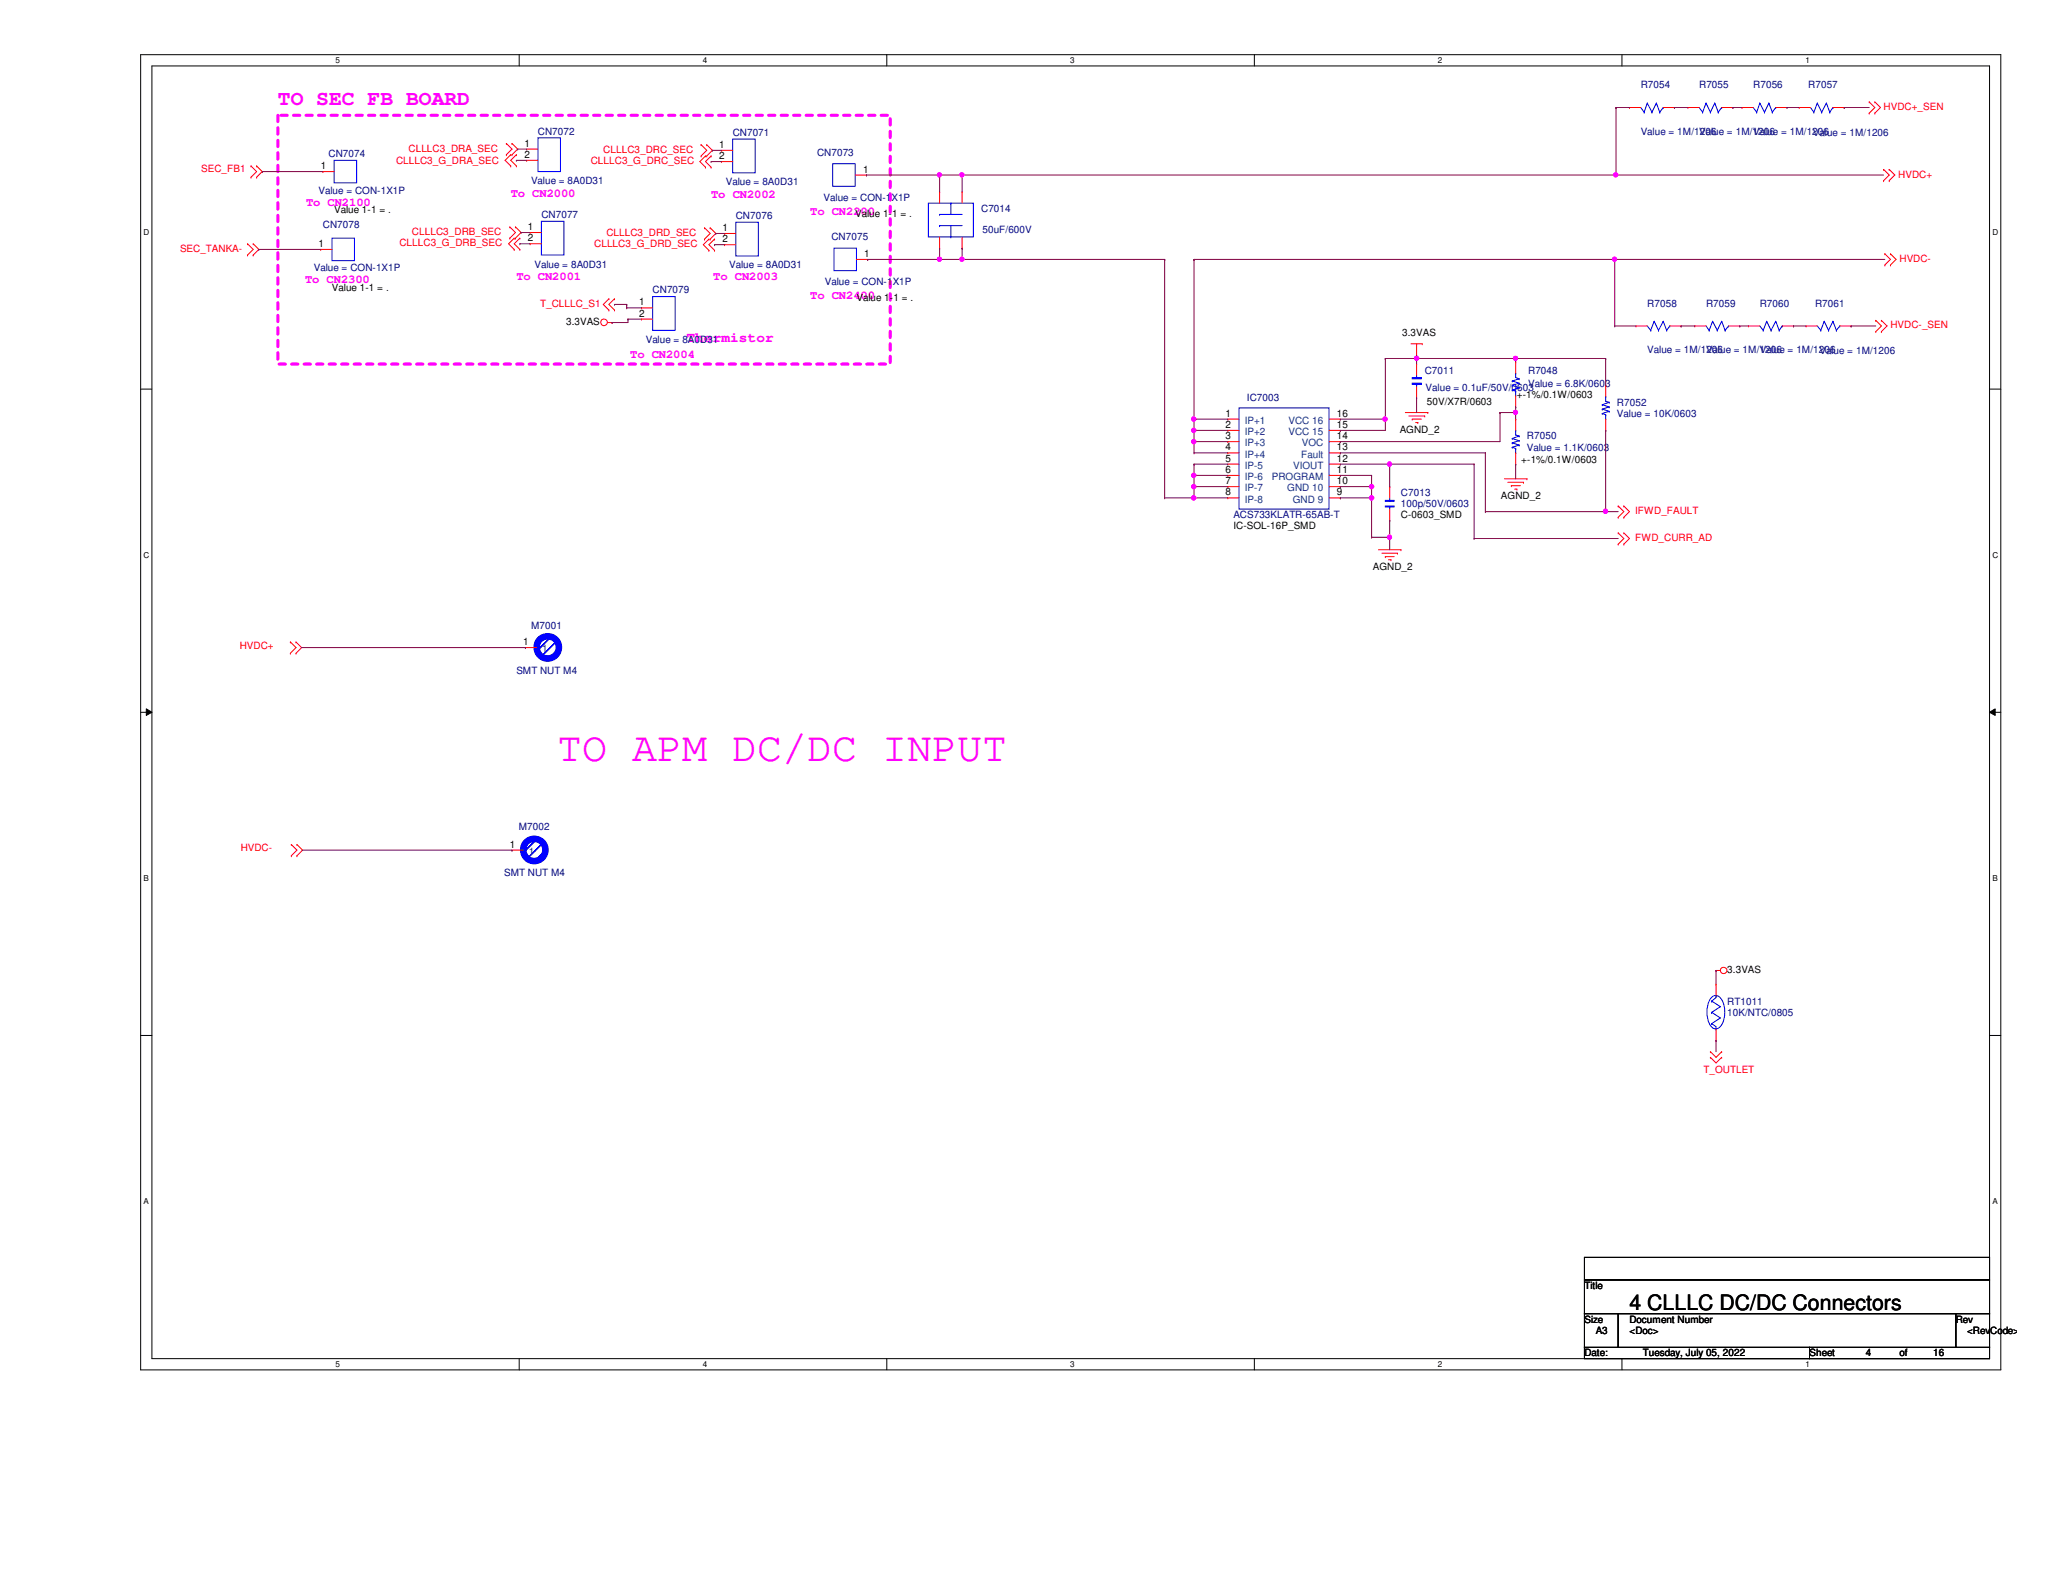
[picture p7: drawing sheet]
<svg xmlns="http://www.w3.org/2000/svg" width="279mm" height="216mm" viewBox="0 0 279 216" stroke-linecap="round" stroke-linejoin="round" font-family="sans-serif">
<path d="M19.1 7.4h251.9v178.1h-251.9zM20.6 8.9h248.9v175.1h-248.9z" fill="none" stroke="#000" stroke-width=".14"/>
<g fill="#fff">
<path d="M45.4 7.6h.6v1.2h-.6z"/>
<path d="M45.4 184.2h.6v1.2h-.6z"/>
</g>
<path d="M70.3 7.4v1.5M70.3 184v1.5" fill="none" stroke="#000" stroke-width=".14"/>
<g fill="#fff">
<path d="M95.2 7.6h.6v1.2h-.6z"/>
<path d="M95.2 184.2h.6v1.2h-.6z"/>
</g>
<path d="M120.1 7.4v1.5M120.1 184v1.5" fill="none" stroke="#000" stroke-width=".14"/>
<g fill="#fff">
<path d="M144.9 7.6h.6v1.2h-.6z"/>
<path d="M144.9 184.2h.6v1.2h-.6z"/>
</g>
<path d="M169.9 7.4v1.5M169.9 184v1.5" fill="none" stroke="#000" stroke-width=".14"/>
<g fill="#fff">
<path d="M194.7 7.6h.6v1.2h-.6z"/>
<path d="M194.7 184.2h.6v1.2h-.6z"/>
</g>
<path d="M219.7 7.4v1.5M219.7 184v1.5" fill="none" stroke="#000" stroke-width=".14"/>
<g fill="#fff">
<path d="M244.5 7.6h.6v1.2h-.6z"/>
<path d="M244.5 184.2h.6v1.2h-.6z"/>
<path d="M19.4 30.8h.8v1.2h-.8z"/>
<path d="M269.8 30.8h.8v1.2h-.8z"/>
<path d="M19.4 74.6h.8v1.2h-.8z"/>
<path d="M269.8 74.6h.8v1.2h-.8z"/>
</g>
<path d="M19.1 52.7h1.5M269.5 52.7h1.5" fill="none" stroke="#000" stroke-width=".14"/>
<g fill="#fff">
<path d="M19.4 118.4h.8v1.1h-.8z"/>
<path d="M269.8 118.4h.8v1.1h-.8z"/>
</g>
<path d="M19.1 96.5h1.5M19.8 96l.8 .5-.8 .4zM269.5 96.5l.7-.5v.9zM269.5 96.5h1.5" fill="none" stroke="#000" stroke-width=".14"/>
<path d="M19.8 96l.8 .5-.8 .4zM269.5 96.5l.7-.5v.9z" fill="#000"/>
<g fill="#fff">
<path d="M19.4 162.1h.8v1.2h-.8z"/>
<path d="M269.8 162.1h.8v1.2h-.8z"/>
</g>
<path d="M19.1 140.2h1.5M269.5 140.2h1.5M214.6 170.3h54.9v3.1h-54.9zM214.6 173.4h54.9v4.5h-54.9zM214.6 177.9h4.6v4.6h-4.6zM219.2 177.9h45.7v4.6h-45.7zM264.9 177.9h4.6v4.6h-4.6zM214.6 182.5h30.5v1.5h-30.5zM245.1 182.5h24.4v1.5h-24.4z" fill="none" stroke="#000" stroke-width=".14"/>
<path d="M37.6 15.6h83v33.7h-83z" fill="none" stroke="#f0f" stroke-width=".42" stroke-dasharray=".8 .8"/>
<g fill="none" stroke="#f00" stroke-width=".14">
<path d="M68.6 19.4h.1M68.6 19.4l.7 .8-.7 .8M69.3 19.4h.1M69.3 19.4l.8 .8-.8 .8M95 19.6h.1M95 19.6l.7 .8-.7 .7M95.7 19.6h.1M95.7 19.6l.8 .8-.8 .7M253.2 13.8h.1M253.2 15.3h.1M253.2 13.8l.7 .8-.7 .7M253.9 13.8h.1"/>
<path d="M253.9 15.3h.1M253.9 13.8l.8 .8-.8 .7M33.5 34.5h.1M33.5 33h.1M33.5 33l.8 .8-.8 .7M34 24h.1M34 22.5h.1M34 22.5l.8 .7-.8 .8M34.3 33h.1M34.3 34.5h.1M34.3 33l.8 .8-.8 .7M34.8 22.5h.1"/>
<path d="M34.8 24h.1M34.8 22.5l.7 .7-.7 .8M43.4 33.8h.1M43.4 33.8h1.6M43.7 23.2h.1M43.7 23.2h1.6M68.6 21h.1M69 30.7h.1M69 32.3h.1M69 30.7l.8 .8-.8 .8M69.2 22.5h.1M69.2 21h.1"/>
<path d="M69.2 21l-.8 .7 .8 .8M69.3 21h.1M69.6 33.8h.1M69.6 32.3h.1M69.6 32.3l-.7 .7 .7 .8M69.8 32.3h.1M69.8 30.7h.1M69.8 30.7l.8 .8-.8 .8M69.9 22.5h.1M69.9 21h.1M69.9 21l-.7 .7 .7 .8M70.4 33.8h.1"/>
<path d="M70.4 32.3h.1M70.4 32.3l-.8 .7 .8 .8M71.3 20.2h.1M71.3 21.7h.1M71.3 20.2h1.6M71.3 21.7h1.6M71.8 31.5h.1M71.8 33h.1M71.8 31.5h1.5M71.8 33h1.5M95 21.1h.1M95.4 30.9h.1"/>
<path d="M95.4 32.4h.1M95.4 30.9l.8 .7-.8 .8M95.5 22.6h.1M95.5 21.1h.1M95.5 21.1l-.7 .8 .7 .7M95.7 21.1h.1M96 33.9h.1M96 32.4h.1M96 32.4l-.7 .7 .7 .8M96.2 32.4h.1M96.2 30.9h.1M96.2 30.9l.7 .7-.7 .8"/>
<path d="M96.3 22.6h.1M96.3 21.1h.1M96.3 21.1l-.8 .8 .8 .7M96.8 33.9h.1M96.8 32.4h.1M96.8 32.4l-.8 .7 .8 .8M97.7 20.4h.1M97.7 21.9h.1M97.7 20.4h1.5M97.7 21.9h1.5M98.1 31.6h.1M98.1 33.1h.1"/>
<path d="M98.1 31.6h1.6M98.1 33.1h1.6M115.8 23.7h1.5M116 35.1h1.5M117.3 23.7h.1M117.5 35.1h.1M127.3 33.6h.1M127.3 26h.1M127.3 26v1.5M127.3 32.1v1.5M130.3 33.6h.1M130.3 26h.1"/>
<path d="M130.3 26v1.5M130.3 32.1v1.5M255.1 22.9h.1M255.1 24.5h.1M255.1 22.9l.8 .8-.8 .8M255.3 34.4h.1M255.3 35.9h.1M255.3 34.4l.7 .7-.7 .8M255.9 22.9h.1M255.9 24.5h.1M255.9 22.9l.7 .8-.7 .8M256 34.4h.1"/>
<path d="M256 35.9h.1M256 34.4l.8 .7-.8 .8M82.3 43.7h.6M82.5 40.5h.1M82.5 42h.1M82.5 40.5l-.8 .7 .8 .8M82.9 43.7h.1M83.2 40.5h.1M83.2 42h.1M83.2 40.5l-.7 .7 .7 .8M190.3 55.9h3.1M190.8 56.3h2.2"/>
<path d="M191.1 46.6h1.5M191.3 56.8h.1M191.3 56.8h1.2M191.7 57.2h.3M191.9 48.1h.1M191.9 46.6v1.5M192 57.2h.1M192.6 46.6h.1M193 56.3h.1M193.4 55.9h.1M205.3 56.8h.1M205.3 56.8v1.5"/>
<path d="M254 43.4h.1M254 44.9h.1M254 43.4l.8 .8-.8 .7M254.8 43.4h.1M254.8 44.9h.1M254.8 43.4l.8 .8-.8 .7M186.7 74.5h3M187.2 74.9h2.1M187.6 75.4h.1M187.6 75.4h1.2M188 75.8h.4M188.4 75.8h.1"/>
<path d="M189.3 74.9h.1M189.7 74.5h.1M203.8 64.9h3M204.2 65.3h2.1M204.7 65.8h.1M204.7 65.8h1.2M205.1 66.3h.3M205.3 62.9h.1M205.3 61.3v1.6M205.4 66.3h.1M206.3 65.3h.1M206.8 64.9h.1"/>
<path d="M219.2 70.1h.1M219.2 68.5h.1M219.2 73.7h.1M219.2 72.2h.1M219.2 68.5l.7 .8-.7 .8M219.2 72.2l.7 .7-.7 .8M219.9 70.1h.1M219.9 68.5h.1M219.9 73.7h.1M219.9 72.2h.1M219.9 68.5l.8 .8-.8 .8M219.9 72.2l.8 .7-.8 .8"/>
<path d="M39.3 88.5h.1M39.3 87h.1M39.3 87l.8 .7-.8 .8M40.1 87h.1M40.1 88.5h.1M40.1 87l.8 .7-.8 .8M39.5 115.9h.1M39.5 114.4h.1M39.5 114.4l.7 .7-.7 .8M40.2 114.4h.1M40.2 115.9h.1M40.2 114.4l.8 .7-.8 .8"/>
<path d="M232.4 131.4h.1M232.4 131.4h.6M231.6 143.2h.1M231.6 142.5h.1M231.6 143.2l.8 .8 .8-.8M231.6 142.5l.8 .7 .8-.7M233.2 143.2h.1M233.2 142.5h.1"/>
<circle cx="81.8" cy="43.7" r=".45"/>
<circle cx="233.5" cy="131.4" r=".44"/>
</g>
<g fill="none" stroke="#00f" stroke-width=".14">
<path d="M72.9 18.7h3v4.5h-3zM99.2 18.8h3.1v4.6h-3.1zM45 32.3h3v3h-3zM45.3 21.7h3v3.1h-3zM73.3 30h3.1v4.5h-3.1zM99.7 30.1h3v4.6h-3zM112.8 22.2h3v3h-3zM112.9 33.6h3.1v3.1h-3.1zM125.7 27.5h6.1v4.6h-6.1zM127.3 30.6h.1M127.3 29h.1M127.3 30.6h3"/>
<path d="M127.3 29h3M128.8 32.1h.1M128.8 27.5h.1M128.8 27.5v1.5M128.8 30.6v1.5M191.9 51.1h.1M191.9 50.8v.3M204.8 59.4h.1M204.8 60h.1M204.8 59.4l.9 .3M204.8 60l.9 .3M205.3 58.3h.1"/>
<path d="M205.3 58.3v.6l.4 .2M205.7 59.1h.1M205.7 59.7h.1M205.7 59.1l-.9 .3M205.7 59.7l-.9 .3M204.8 60.6h.1M204.8 60.6l.5 .1M205.3 61.3h.1M205.3 60.7h.1M205.3 60.7v.6M205.7 60.3h.1M205.7 60.3l-.9 .3"/>
</g>
<path d="M191.3 51.9h1.2v.2h-1.2z" fill-rule="evenodd" fill="#00f"/>
<path d="M191.3 51.9h1.2v.2h-1.2zM191.9 52.1h.1M191.9 52.1v.3" fill="none" stroke="#00f" stroke-width=".14"/>
<path d="M191.3 51.1h1.2v.2h-1.2z" fill-rule="evenodd" fill="#00f"/>
<g fill="none" stroke="#00f" stroke-width=".14">
<path d="M222.2 14.6l.5 .6M222.7 15.2h.1M223.1 14h.1M223.1 14l-.4 1.2M223.1 14l.6 1.2M223.7 15.2h.1M224.3 14h.1M224.3 14l-.6 1.2M224.3 14l.5 1.2M224.8 15.2h.1M225.3 14.6h.1M225.3 14.6l-.5 .6"/>
<path d="M230.1 14.6l.5 .6M230.6 15.2h.1M231.1 14h.1M231.1 14l-.5 1.2M231.1 14l.5 1.2M231.6 15.2h.1M232.2 14h.1M232.2 14l-.6 1.2M232.2 14l.5 1.2M232.7 15.2h.1M233.2 14.6h.1M233.2 14.6l-.5 .6"/>
<path d="M88.4 40.2h3v4.5h-3zM191.3 51.1h1.2v.2h-1.2zM204.8 51.6h.1M204.8 52.2h.1M204.8 52.8h.1M204.8 51.6l.9 .3M204.8 52.2l.9 .3M204.8 52.8l.5 .2M205.3 50.5h.1M205.3 53.6h.1M205.3 53h.1M205.3 50.5v.6l.4 .2"/>
<path d="M205.3 53v.6M205.7 51.3h.1M205.7 51.9h.1M205.7 52.5h.1M205.7 51.3l-.9 .3M205.7 51.9l-.9 .3M205.7 52.5l-.9 .3M217 54.8h.1M217 55.4h.1M217 56h.1M217 54.8l.9 .3M217 55.4l.9 .3"/>
<path d="M217 56l.5 .2M217.5 53.7h.1M217.5 56.8h.1M217.5 56.2h.1M217.5 53.7v.7l.4 .1M217.5 56.2v.6M217.9 54.5h.1M217.9 55.1h.1M217.9 55.7h.1M217.9 54.5l-.9 .3M217.9 55.1l-.9 .3M217.9 55.7l-.9 .3"/>
<path d="M223.1 44.2l.5 .5M223.6 44.7h.1M224 43.5h.1M224 43.5l-.4 1.2M224 43.5l.6 1.2M224.6 44.7h.1M225.3 43.5h.1M225.3 43.5l-.7 1.2M225.3 43.5l.4 1.2M225.7 44.7h.1M226.1 44.2h.1M226.1 44.2l-.4 .5"/>
<path d="M231.1 44.2l.4 .5M231.5 44.7h.1M231.9 43.5h.1M231.9 43.5l-.4 1.2M231.9 43.5l.7 1.2M232.6 44.7h.1M233.2 43.5h.1M233.2 43.5l-.6 1.2M233.2 43.5l.4 1.2M233.6 44.7h.1M234.1 44.2h.1M234.1 44.2l-.5 .5"/>
<path d="M188.2 68.7h.1M188.2 68.7v.3M231.8 135.1a.84 .84 0 0 1 .8-.2 .84 .84 0 0 1 .6 .6 3.6 3.6 0 0 1-.2 3.6 .83 .83 0 0 1-.9 .2 .83 .83 0 0 1-.6-.6 3.7 3.7 0 0 1 .3-3.6zM231.8 137.1h.1M231.8 135.6h.1M231.8 138.6h.1M231.8 135.6l1.2 .8-1.2 .7M231.8 137.1l1.2 .8-1.2 .7M231.8 138.6l.6 .5v.3M232.4 139.4h.1M232.4 134.8h.1M232.4 134.8v.3l-.6 .5"/>
</g>
<g fill="none" stroke="#f00" stroke-width=".14">
<path d="M220.7 14.6h.1M220.7 14.6h1.5M225.3 14.6h1.5M226.8 14.6h.1M228.6 14.6h.1M228.6 14.6h1.5M233.2 14.6h1.5M234.7 14.6h.1M86.9 41.7h.1M86.9 43.2h.1M86.9 41.7h1.5M86.9 43.2h1.5"/>
<path d="M191.9 49.3h.1M191.9 53.9h.1M191.9 49.3v1.5M191.9 52.4v1.5M205.3 49h.1M205.3 55.1h.1M205.3 49v1.5M205.3 53.6v1.5M217.5 52.2h.1M217.5 58.3h.1M217.5 52.2v1.5M217.5 56.8v1.5"/>
<path d="M221.6 44.2h.1M221.6 44.2h1.5M226.1 44.2h1.6M227.7 44.2h.1M229.5 44.2h.1M229.5 44.2h1.6M234.1 44.2h1.5M235.6 44.2h.1M232.4 133.3h.1M232.4 133.3v1.5M232.4 139.4v1.5M232.4 140.9h.1"/>
</g>
<path d="M187.6 67.8h1.2v.1h-1.2z" fill-rule="evenodd" fill="#00f"/>
<path d="M187.6 67.8h1.2v.1h-1.2zM188.2 67.8h.1M188.2 67.4v.4" fill="none" stroke="#00f" stroke-width=".14"/>
<path d="M187.6 68.5h1.2v.2h-1.2z" fill-rule="evenodd" fill="#00f"/>
<g fill="none" stroke="#00f" stroke-width=".14">
<path d="M237.4 14.6l.5 .6M237.9 15.2h.1M238.3 14h.1M238.3 14l-.4 1.2M238.3 14l.7 1.2M239 15.2h.1M239.6 14h.1M239.6 14l-.6 1.2M239.6 14l.4 1.2M240 15.2h.1M240.5 14.6h.1M240.5 14.6l-.5 .6"/>
<path d="M167.8 55.2h12.2v13.8h-12.2zM238.3 44.2l.5 .5M238.8 44.7h.1M239.3 43.5h.1M239.3 43.5l-.5 1.2M239.3 43.5l.6 1.2M239.9 44.7h.1M240.5 43.5h.1M240.5 43.5l-.6 1.2M240.5 43.5l.5 1.2M241 44.7h.1M241.4 44.2h.1"/>
<path d="M241.4 44.2l-.4 .5M187.6 68.5h1.2v.2h-1.2z"/>
</g>
<g fill="none" stroke="#f00" stroke-width=".14">
<path d="M235.9 14.6h.1M235.9 14.6h1.5M240.5 14.6h1.5M242 14.6h.1M166.3 56.8h.1M166.3 58.3h.1M166.3 59.8h.1M166.3 56.8h1.5M166.3 58.3h1.5M166.3 59.8h1.5M180 56.8h1.5M180 58.3h1.5"/>
<path d="M180 59.8h1.5M181.5 56.8h.1M181.5 59.8h.1M181.5 58.3h.1M236.8 44.2h.1M236.8 44.2h1.5M241.4 44.2h1.5M242.9 44.2h.1M166.3 61.3h.1M166.3 62.9h.1M166.3 64.4h.1M166.3 65.9h.1"/>
<path d="M166.3 67.4h.1M166.3 61.3h1.5M166.3 62.9h1.5M166.3 64.4h1.5M166.3 65.9h1.5M166.3 67.4h1.5M180 61.3h1.5M180 62.9h1.5M180 64.4h1.5M180 65.9h1.5M180 67.4h1.5M181.5 67.4h.1"/>
<path d="M181.5 65.9h.1M181.5 64.4h.1M181.5 62.9h.1M181.5 61.3h.1M188.2 70.5h.1M188.2 65.9h.1M188.2 65.9v1.5M188.2 69v1.5"/>
</g>
<circle cx="74.2" cy="87.7" r="1.51" fill="#fff"/>
<circle cx="74.2" cy="87.7" r="1.51" fill="none" stroke="#00f" stroke-width=".89"/>
<path d="M243.7 14.6h.1M243.7 14.6h1.5M248.2 14.6h1.6M249.8 14.6h.1M244.6 44.2h.1M244.6 44.2h1.5M249.2 44.2h1.5M250.7 44.2h.1M71.2 87.7h.1M71.2 87.7h1.5" fill="none" stroke="#f00" stroke-width=".14"/>
<g fill="none" stroke="#00f" stroke-width=".14">
<path d="M245.2 14.6l.5 .6M245.7 15.2h.1M246.1 14h.1M246.1 14l-.4 1.2M246.1 14l.6 1.2M246.7 15.2h.1M247.4 14h.1M247.4 14l-.7 1.2M247.4 14l.4 1.2M247.8 15.2h.1M248.2 14.6h.1M248.2 14.6l-.4 .6"/>
<path d="M246.1 44.2l.5 .5M246.6 44.7h.1M247.1 43.5h.1M247.1 43.5l-.5 1.2M247.1 43.5l.6 1.2M247.7 44.7h.1M248.2 43.5h.1M248.2 43.5l-.5 1.2M248.2 43.5l.5 1.2M248.7 44.7h.1M249.2 44.2h.1M249.2 44.2l-.5 .5"/>
</g>
<circle cx="72.4" cy="115.1" r="1.51" fill="#fff"/>
<circle cx="72.4" cy="115.1" r="1.51" fill="none" stroke="#00f" stroke-width=".89"/>
<path d="M69.3 115.1h.1M69.3 115.1h1.6" fill="none" stroke="#f00" stroke-width=".14"/>
<g fill="none" stroke="#800040" stroke-width=".14">
<path d="M35.1 33.8h.1M35.1 33.8h8.3M35.5 23.2h.1M35.5 23.2h8.2M69.9 21.7h.1M69.9 21.7h1.4M70.1 20.2h.1M70.1 20.2h1.2M70.4 33h.1M70.4 33h1.4M70.6 31.5h.1M70.6 31.5h1.2"/>
<path d="M96.3 21.9h.1M96.3 21.9h1.4M96.5 20.4h.1M96.5 20.4h1.2M96.8 33.1h.1M96.8 33.1h1.3M96.9 31.6h.1M96.9 31.6h1.2M117.3 23.7h.1M117.3 23.7h10M117.5 35.1h.1M117.5 35.1h9.8"/>
<path d="M82.9 43.7h.1M83.2 41.2h.1M83.2 41.2h1.7M84.9 41.7h.1M84.9 41.2h.1M84.9 41.7h2M84.9 41.2v.5M85 43.2h.1M85 43.2v.5h-2.1M85 43.2h1.9"/>
</g>
<circle cx="127.2" cy="23.7" r=".29" fill="#f0f"/>
<circle cx="127.2" cy="23.7" r=".29" fill="none" stroke="#f0f" stroke-width=".14"/>
<path d="M130.3 23.7h.1M130.3 23.7v2.3M130.3 23.7h88.6M218.9 23.7h.1" fill="none" stroke="#800040" stroke-width=".14"/>
<circle cx="130.3" cy="23.7" r=".29" fill="#f0f"/>
<circle cx="130.3" cy="23.7" r=".29" fill="none" stroke="#f0f" stroke-width=".14"/>
<circle cx="218.8" cy="23.7" r=".29" fill="#f0f"/>
<circle cx="218.8" cy="23.7" r=".29" fill="none" stroke="#f0f" stroke-width=".14"/>
<path d="M127.3 33.6h.1M127.3 33.6v1.5" fill="none" stroke="#800040" stroke-width=".14"/>
<circle cx="127.2" cy="35.1" r=".29" fill="#f0f"/>
<circle cx="127.2" cy="35.1" r=".29" fill="none" stroke="#f0f" stroke-width=".14"/>
<path d="M127.3 35.1h.1M127.3 23.7h.1M127.3 23.7v2.3M127.3 23.7h3M130.3 33.6h.1M130.3 33.6v1.5h-3M157.7 35.1h.1M157.7 35.1v32.3M161.7 35.1h.1M161.7 35.1v21.7" fill="none" stroke="#800040" stroke-width=".14"/>
<circle cx="161.7" cy="56.8" r=".3" fill="#f0f"/>
<circle cx="161.7" cy="56.8" r=".3" fill="none" stroke="#f0f" stroke-width=".14"/>
<path d="M187.6 48.6h.1M187.6 48.6v8.2" fill="none" stroke="#800040" stroke-width=".14"/>
<circle cx="187.6" cy="56.8" r=".3" fill="#f0f"/>
<circle cx="187.6" cy="56.8" r=".3" fill="none" stroke="#f0f" stroke-width=".14"/>
<path d="M187.6 48.6h.1M187.6 48.6h17.7M191.9 48.6h.1" fill="none" stroke="#800040" stroke-width=".14"/>
<circle cx="191.9" cy="48.5" r=".29" fill="#f0f"/>
<circle cx="191.9" cy="48.5" r=".29" fill="none" stroke="#f0f" stroke-width=".14"/>
<path d="M191.9 48.1h.1M191.9 48.6h.1M191.9 48.1v1.2M205.3 48.6h.1M205.3 48.6h12.2" fill="none" stroke="#800040" stroke-width=".14"/>
<circle cx="205.2" cy="48.5" r=".29" fill="#f0f"/>
<circle cx="205.2" cy="48.5" r=".29" fill="none" stroke="#f0f" stroke-width=".14"/>
<path d="M191.9 53.9h.1M191.9 53.9v2M203.2 55.9h.1M203.2 55.9v3.9M203.2 55.9h2.1M205.3 48.6h.1M205.3 55.9h.1M205.3 55.1h.1M205.3 48.6v.4M205.3 55.1v1.7M217.5 48.6h.1M217.5 48.6v3.6" fill="none" stroke="#800040" stroke-width=".14"/>
<circle cx="205.2" cy="55.9" r=".29" fill="#f0f"/>
<circle cx="205.2" cy="55.9" r=".29" fill="none" stroke="#f0f" stroke-width=".14"/>
<path d="M161.7 56.8h.1M161.7 58.3h.1M161.7 56.8v1.5M161.7 56.8h4.6M161.7 58.3h4.6M181.5 56.8h.1M181.5 56.8h6.1M187.6 56.8h.1M187.6 56.8v1.5" fill="none" stroke="#800040" stroke-width=".14"/>
<circle cx="161.7" cy="58.3" r=".3" fill="#f0f"/>
<circle cx="161.7" cy="58.3" r=".3" fill="none" stroke="#f0f" stroke-width=".14"/>
<path d="M161.7 58.3h.1M161.7 59.8h.1M161.7 58.3v1.5M161.7 59.8h4.6M181.5 58.3h.1M181.5 58.3h6.1M217.5 58.3h.1M217.5 58.3v11" fill="none" stroke="#800040" stroke-width=".14"/>
<circle cx="161.7" cy="59.8" r=".3" fill="#f0f"/>
<circle cx="161.7" cy="59.8" r=".3" fill="none" stroke="#f0f" stroke-width=".14"/>
<g fill="none" stroke="#800040" stroke-width=".14">
<path d="M161.7 59.8h.1M161.7 59.8v1.5M181.5 59.8h.1M181.5 59.8h21.7M161.7 61.3h.1M161.7 62.9h.1M161.7 62.9v1.5M161.7 61.3h4.6M161.7 62.9h4.6M181.5 61.3h.1M181.5 62.9h.1M181.5 61.3h19.7"/>
<path d="M181.5 62.9h18.1M188.2 62.9h.1M188.2 62.9v3M201.2 61.3h.1M201.2 61.3v8"/>
</g>
<circle cx="188.2" cy="62.9" r=".29" fill="#f0f"/>
<circle cx="188.2" cy="62.9" r=".29" fill="none" stroke="#f0f" stroke-width=".14"/>
<path d="M161.7 64.4h.1M161.7 64.4h4.6M161.7 64.4v1.5M199.6 62.9h.1M199.6 62.9v10M205.3 62.9h.1M205.3 62.9v2" fill="none" stroke="#800040" stroke-width=".14"/>
<circle cx="161.7" cy="65.9" r=".3" fill="#f0f"/>
<circle cx="161.7" cy="65.9" r=".3" fill="none" stroke="#f0f" stroke-width=".14"/>
<circle cx="161.7" cy="64.4" r=".3" fill="#f0f"/>
<circle cx="161.7" cy="64.4" r=".3" fill="none" stroke="#f0f" stroke-width=".14"/>
<path d="M181.5 64.4h.1M181.5 64.4h4.3M185.8 64.4h.1M185.8 64.4v1.5" fill="none" stroke="#800040" stroke-width=".14"/>
<circle cx="185.8" cy="65.9" r=".3" fill="#f0f"/>
<circle cx="185.8" cy="65.9" r=".3" fill="none" stroke="#f0f" stroke-width=".14"/>
<path d="M157.7 67.4h.1M157.7 67.4h8.6M161.7 65.9h.1M161.7 67.4h.1M161.7 65.9h4.6M161.7 65.9v1.5M181.5 65.9h.1M181.5 65.9h4.3M185.8 65.9h.1M185.8 65.9v1.5" fill="none" stroke="#800040" stroke-width=".14"/>
<circle cx="161.7" cy="67.4" r=".3" fill="#f0f"/>
<circle cx="161.7" cy="67.4" r=".3" fill="none" stroke="#f0f" stroke-width=".14"/>
<path d="M181.5 67.4h.1M181.5 67.4h4.3M185.8 67.4h.1M185.8 67.4v5.4" fill="none" stroke="#800040" stroke-width=".14"/>
<circle cx="185.8" cy="67.4" r=".3" fill="#f0f"/>
<circle cx="185.8" cy="67.4" r=".3" fill="none" stroke="#f0f" stroke-width=".14"/>
<path d="M201.2 69.3h.1M201.2 69.3h16.3" fill="none" stroke="#800040" stroke-width=".14"/>
<circle cx="217.4" cy="69.3" r=".29" fill="#f0f"/>
<circle cx="217.4" cy="69.3" r=".29" fill="none" stroke="#f0f" stroke-width=".14"/>
<path d="M185.8 72.8h.1M185.8 72.8h2.4M188.2 70.5h.1M188.2 72.8h.1M188.2 70.5v4M217.5 69.3h.1M217.5 69.3h1.7" fill="none" stroke="#800040" stroke-width=".14"/>
<circle cx="188.2" cy="72.8" r=".29" fill="#f0f"/>
<circle cx="188.2" cy="72.8" r=".29" fill="none" stroke="#f0f" stroke-width=".14"/>
<path d="M130.3 35.1h27.4M157.7 35.1h.1M199.6 72.9h.1M199.6 72.9h19.6" fill="none" stroke="#800040" stroke-width=".14"/>
<circle cx="130.3" cy="35.1" r=".29" fill="#f0f"/>
<circle cx="130.3" cy="35.1" r=".29" fill="none" stroke="#f0f" stroke-width=".14"/>
<path d="M161.7 35.1h.1M161.7 35.1h57" fill="none" stroke="#800040" stroke-width=".14"/>
<circle cx="218.7" cy="35.1" r=".29" fill="#f0f"/>
<circle cx="218.7" cy="35.1" r=".29" fill="none" stroke="#f0f" stroke-width=".14"/>
<g fill="none" stroke="#800040" stroke-width=".14">
<path d="M218.9 14.6h.1M218.9 14.6h1.8M218.9 14.6v9.1M226.8 14.6h.1M226.8 14.6h1.8M234.7 14.6h.1M234.7 14.6h1.2M242 14.6h.1M242 14.6h1.7M249.8 14.6h.1M249.8 14.6h3.4M218.7 35.1h.1"/>
<path d="M218.7 35.1v9.1M218.7 35.1h36.6M218.9 23.7h.1M218.9 23.7h36.2M218.7 44.2h.1M218.7 44.2h2.9M227.7 44.2h.1M227.7 44.2h1.8M235.6 44.2h.1M235.6 44.2h1.2M242.9 44.2h.1M242.9 44.2h1.7"/>
<path d="M250.7 44.2h.1M250.7 44.2h3.3M40.9 87.7h30.3M71.2 87.7h.1M41 115.1h28.3M69.3 115.1h.1M232.4 131.4h.1M232.4 131.4v1.9M232.4 140.9h.1M232.4 140.9v1.6"/>
</g>
<circle cx="127.2" cy="23.7" r=".29" fill="#f0f"/>
<circle cx="127.2" cy="23.7" r=".29" fill="none" stroke="#f0f" stroke-width=".14"/>
<circle cx="130.3" cy="23.7" r=".29" fill="#f0f"/>
<circle cx="130.3" cy="23.7" r=".29" fill="none" stroke="#f0f" stroke-width=".14"/>
<circle cx="218.8" cy="23.7" r=".29" fill="#f0f"/>
<circle cx="218.8" cy="23.7" r=".29" fill="none" stroke="#f0f" stroke-width=".14"/>
<circle cx="127.2" cy="35.1" r=".29" fill="#f0f"/>
<circle cx="127.2" cy="35.1" r=".29" fill="none" stroke="#f0f" stroke-width=".14"/>
<circle cx="161.7" cy="56.8" r=".3" fill="#f0f"/>
<circle cx="161.7" cy="56.8" r=".3" fill="none" stroke="#f0f" stroke-width=".14"/>
<circle cx="187.6" cy="56.8" r=".3" fill="#f0f"/>
<circle cx="187.6" cy="56.8" r=".3" fill="none" stroke="#f0f" stroke-width=".14"/>
<circle cx="191.9" cy="48.5" r=".29" fill="#f0f"/>
<circle cx="191.9" cy="48.5" r=".29" fill="none" stroke="#f0f" stroke-width=".14"/>
<circle cx="205.2" cy="48.5" r=".29" fill="#f0f"/>
<circle cx="205.2" cy="48.5" r=".29" fill="none" stroke="#f0f" stroke-width=".14"/>
<circle cx="205.2" cy="55.9" r=".29" fill="#f0f"/>
<circle cx="205.2" cy="55.9" r=".29" fill="none" stroke="#f0f" stroke-width=".14"/>
<circle cx="161.7" cy="58.3" r=".3" fill="#f0f"/>
<circle cx="161.7" cy="58.3" r=".3" fill="none" stroke="#f0f" stroke-width=".14"/>
<circle cx="161.7" cy="59.8" r=".3" fill="#f0f"/>
<circle cx="161.7" cy="59.8" r=".3" fill="none" stroke="#f0f" stroke-width=".14"/>
<circle cx="188.2" cy="62.9" r=".29" fill="#f0f"/>
<circle cx="188.2" cy="62.9" r=".29" fill="none" stroke="#f0f" stroke-width=".14"/>
<circle cx="161.7" cy="65.9" r=".3" fill="#f0f"/>
<circle cx="161.7" cy="65.9" r=".3" fill="none" stroke="#f0f" stroke-width=".14"/>
<circle cx="161.7" cy="64.4" r=".3" fill="#f0f"/>
<circle cx="161.7" cy="64.4" r=".3" fill="none" stroke="#f0f" stroke-width=".14"/>
<circle cx="185.8" cy="65.9" r=".3" fill="#f0f"/>
<circle cx="185.8" cy="65.9" r=".3" fill="none" stroke="#f0f" stroke-width=".14"/>
<circle cx="161.7" cy="67.4" r=".3" fill="#f0f"/>
<circle cx="161.7" cy="67.4" r=".3" fill="none" stroke="#f0f" stroke-width=".14"/>
<circle cx="185.8" cy="67.4" r=".3" fill="#f0f"/>
<circle cx="185.8" cy="67.4" r=".3" fill="none" stroke="#f0f" stroke-width=".14"/>
<circle cx="217.4" cy="69.3" r=".29" fill="#f0f"/>
<circle cx="217.4" cy="69.3" r=".29" fill="none" stroke="#f0f" stroke-width=".14"/>
<circle cx="188.2" cy="72.8" r=".29" fill="#f0f"/>
<circle cx="188.2" cy="72.8" r=".29" fill="none" stroke="#f0f" stroke-width=".14"/>
<circle cx="130.3" cy="35.1" r=".29" fill="#f0f"/>
<circle cx="130.3" cy="35.1" r=".29" fill="none" stroke="#f0f" stroke-width=".14"/>
<circle cx="218.7" cy="35.1" r=".29" fill="#f0f"/>
<circle cx="218.7" cy="35.1" r=".29" fill="none" stroke="#f0f" stroke-width=".14"/>
<text font-size="5.6" fill="#f0f" x="75.4" y="103.1">TO APM DC/DC INPUT</text>
<text font-size="2.9" fill="#f0f" x="37.6" y="14.2">TO SEC FB BOARD</text>
<text font-size="2.9" x="220.7" y="177.5">4 CLLLC DC/DC Connectors</text>
<text font-size="1.9" fill="#f0f" x="93" y="46.4">Thermistor</text>
<g font-size="1.7" fill="#f0f">
<text x="41.4" y="27.9">To CN2100</text>
<text x="69.2" y="26.7">To CN2000</text>
<text x="96.3" y="26.8">To CN2002</text>
<text x="109.7" y="29.1">To CN2200</text>
<text x="41.3" y="38.4">To CN2300</text>
<text x="69.9" y="38">To CN2001</text>
<text x="96.6" y="38">To CN2003</text>
<text x="109.7" y="40.6">To CN2400</text>
<text x="85.3" y="48.5">To CN2004</text>
</g>
<g font-size="1.4" fill="#000080">
<text x="222.2" y="12">R7054</text>
<text x="230.1" y="12">R7055</text>
<text x="237.4" y="12">R7056</text>
<text x="244.9" y="12">R7057</text>
<text x="44.5" y="21.3">CN7074</text>
<text x="72.9" y="18.2">CN7072</text>
<text x="99.2" y="18.4">CN7071</text>
<text x="110.7" y="21.1">CN7073</text>
<text x="222.2" y="18.2">Value = 1M/1206</text>
<text x="230.1" y="18.2">Value = 1M/1206</text>
<text x="237.4" y="18.2">Value = 1M/1206</text>
<text x="245.5" y="18.4">Value = 1M/1206</text>
<text x="43.1" y="26.3">Value = CON-1X1P</text>
<text x="71.9" y="24.9">Value = 8A0D31</text>
<text x="73.3" y="29.5">CN7077</text>
<text x="98.3" y="25.1">Value = 8A0D31</text>
<text x="99.7" y="29.7">CN7076</text>
<text x="111.5" y="27.2">Value = CON-1X1P</text>
<text x="132.9" y="28.7">C7014</text>
<text x="43.7" y="30.9">CN7078</text>
<text x="112.6" y="32.6">CN7075</text>
<text x="133.1" y="31.5">50uF/600V</text>
<text x="42.5" y="36.7">Value = CON-1X1P</text>
<text x="72.4" y="36.2">Value = 8A0D31</text>
<text x="88.4" y="39.7">CN7079</text>
<text x="98.8" y="36.4">Value = 8A0D31</text>
<text x="111.7" y="38.6">Value = CON-1X1P</text>
<text x="223.1" y="41.6">R7058</text>
<text x="231.1" y="41.6">R7059</text>
<text x="238.3" y="41.6">R7060</text>
<text x="245.8" y="41.6">R7061</text>
<text x="87.5" y="46.4">Value = 8A0D31</text>
<text x="223.1" y="47.8">Value = 1M/1206</text>
<text x="231.1" y="47.8">Value = 1M/1206</text>
<text x="238.3" y="47.8">Value = 1M/1206</text>
<text x="246.4" y="48">Value = 1M/1206</text>
<text x="193" y="50.7">C7011</text>
<text x="193.1" y="53">Value = 0.1uF/50V/0603</text>
<text x="207" y="50.7">R7048</text>
<text x="207" y="52.4">Value = 6.8K/0603</text>
<text x="168.9" y="54.4">IC7003</text>
<text x="206.8" y="59.5">R7050</text>
<text x="219" y="54.9">R7052</text>
<text x="219" y="56.5">Value = 10K/0603</text>
<text x="206.8" y="61">Value = 1.1K/0603</text>
<text x="167" y="70.2">ACS733KLATR-65AB-T</text>
<text x="189.7" y="67.1">C7013</text>
<text x="189.7" y="68.7">100p/50V/0603</text>
<text x="71.9" y="85.1">M7001</text>
<text x="69.9" y="91.2">SMT NUT M4</text>
<text x="70.3" y="112.4">M7002</text>
<text x="68.3" y="118.7">SMT NUT M4</text>
<text x="233.9" y="136.1">RT1011</text>
<text x="233.9" y="137.6">10K/NTC/0805</text>
</g>
<g font-size="1.4" fill="#f00">
<text x="255.1" y="14.9">HVDC+_SEN</text>
<text x="27.3" y="23.3">SEC_FB1</text>
<text x="53.6" y="22.2">CLLLC3_G_DRA_SEC</text>
<text x="55.3" y="20.5">CLLLC3_DRA_SEC</text>
<text x="80" y="22.2">CLLLC3_G_DRC_SEC</text>
<text x="81.7" y="20.7">CLLLC3_DRC_SEC</text>
<text x="257.1" y="24">HVDC+</text>
<text x="24.4" y="34.1">SEC_TANKA-</text>
<text x="54.1" y="33.3">CLLLC3_G_DRB_SEC</text>
<text x="55.8" y="31.8">CLLLC3_DRB_SEC</text>
<text x="80.5" y="33.5">CLLLC3_G_DRD_SEC</text>
<text x="82.1" y="32">CLLLC3_DRD_SEC</text>
<text x="257.3" y="35.5">HVDC-</text>
<text x="73.2" y="41.6">T_CLLLC_S1</text>
<text x="256" y="44.4">HVDC-_SEN</text>
<text x="221.4" y="69.6">IFWD_FAULT</text>
<text x="221.4" y="73.2">FWD_CURR_AD</text>
<text x="32.5" y="87.9">HVDC+</text>
<text x="32.6" y="115.3">HVDC-</text>
<text x="230.7" y="145.3">T_OUTLET</text>
</g>
<g font-size="1.4">
<text x="43.4" y="22.9">1</text>
<text x="71" y="19.9">1</text>
<text x="71" y="21.4">2</text>
<text x="97.4" y="20">1</text>
<text x="97.4" y="21.5">2</text>
<text x="116.9" y="23.4">1</text>
<text x="45.3" y="28.9">Value 1-1 = .</text>
<text x="115.8" y="29.4">Value 1-1 = .</text>
<text x="43.1" y="33.4">1</text>
<text x="71.5" y="31.2">1</text>
<text x="71.5" y="32.7">2</text>
<text x="97.8" y="31.3">1</text>
<text x="97.8" y="32.8">2</text>
<text x="117.1" y="34.8">1</text>
<text x="45" y="39.4">Value 1-1 = .</text>
<text x="86.6" y="41.4">1</text>
<text x="116" y="40.8">Value 1-1 = .</text>
<text x="76.7" y="44">3.3VAS</text>
<text x="86.6" y="42.9">2</text>
<text x="189.9" y="45.5">3.3VAS</text>
<text x="205.4" y="53.9">+-1%/0.1W/0603</text>
<text x="166" y="56.4">1</text>
<text x="166" y="58">2</text>
<text x="166" y="59.5">3</text>
<text x="181.1" y="56.4">16</text>
<text x="181.1" y="59.5">14</text>
<text x="181.1" y="58">15</text>
<text x="189.6" y="58.6">AGND_2</text>
<text x="193.3" y="54.8">50V/X7R/0603</text>
<text x="166" y="61">4</text>
<text x="166" y="62.5">5</text>
<text x="166" y="64">6</text>
<text x="166" y="65.6">7</text>
<text x="181.1" y="65.6">10</text>
<text x="181.1" y="64">11</text>
<text x="181.1" y="62.5">12</text>
<text x="181.1" y="61">13</text>
<text x="206" y="62.7">+-1%/0.1W/0603</text>
<text x="166" y="67.1">8</text>
<text x="167" y="71.7">IC-SOL-16P_SMD</text>
<text x="181.1" y="67.1">9</text>
<text x="189.7" y="70.2">C-0603_SMD</text>
<text x="203.3" y="67.6">AGND_2</text>
<text x="185.9" y="77.2">AGND_2</text>
<text x="70.9" y="87.4">1</text>
<text x="69" y="114.8">1</text>
<text x="233.9" y="131.8">3.3VAS</text>
<text x="214.6" y="174.6">Title</text>
<text x="214.6" y="179.2">Size</text>
<text x="220.7" y="179.2">Document Number</text>
<text x="264.9" y="179.2">Rev</text>
<text x="214.6" y="183.7">Date:</text>
<text x="216.1" y="180.7">A3</text>
<text x="220.7" y="180.7">&lt;Doc&gt;</text>
<text x="222.5" y="183.7">Tuesday, July 05, 2022</text>
<text x="245.1" y="183.7">Sheet</text>
<text x="252.7" y="183.7">4</text>
<text x="257.3" y="183.7">of</text>
<text x="261.8" y="183.7">16</text>
<text x="266.4" y="180.7">&lt;RevCode&gt;</text>
</g>
<g font-size="1.4" fill="#004080">
<text x="168.6" y="57.4">IP+1</text>
<text x="168.6" y="58.9">IP+2</text>
<text x="174.5" y="57.4">VCC 16</text>
<text x="174.5" y="58.9">VCC 15</text>
<text x="168.6" y="60.5">IP+3</text>
<text x="168.6" y="62">IP+4</text>
<text x="168.6" y="63.5">IP-5</text>
<text x="168.6" y="65">IP-6</text>
<text x="172.3" y="65">PROGRAM</text>
<text x="175.1" y="63.5">VIOUT</text>
<text x="176.2" y="62">Fault</text>
<text x="176.3" y="60.5">VOC</text>
<text x="168.6" y="66.5">IP-7</text>
<text x="168.6" y="68.1">IP-8</text>
<text x="174.3" y="66.5">GND 10</text>
<text x="175.1" y="68.1">GND 9</text>
<text x="73.4" y="88.3">1</text>
<text x="71.6" y="115.8">1</text>
</g>
<g font-size="1.1">
<text x="45.4" y="8.6">5</text>
<text x="95.2" y="8.6">4</text>
<text x="144.9" y="8.6">3</text>
<text x="194.7" y="8.6">2</text>
<text x="244.5" y="8.6">1</text>
<text x="19.4" y="31.8">D</text>
<text x="269.8" y="31.8">D</text>
<text x="19.4" y="75.6">C</text>
<text x="269.8" y="75.6">C</text>
<text x="19.4" y="119.3">B</text>
<text x="269.8" y="119.3">B</text>
<text x="19.4" y="163.1">A</text>
<text x="269.8" y="163.1">A</text>
<text x="45.4" y="185.2">5</text>
<text x="95.2" y="185.2">4</text>
<text x="144.9" y="185.2">3</text>
<text x="194.7" y="185.2">2</text>
<text x="244.5" y="185.2">1</text>
</g>
</svg>
